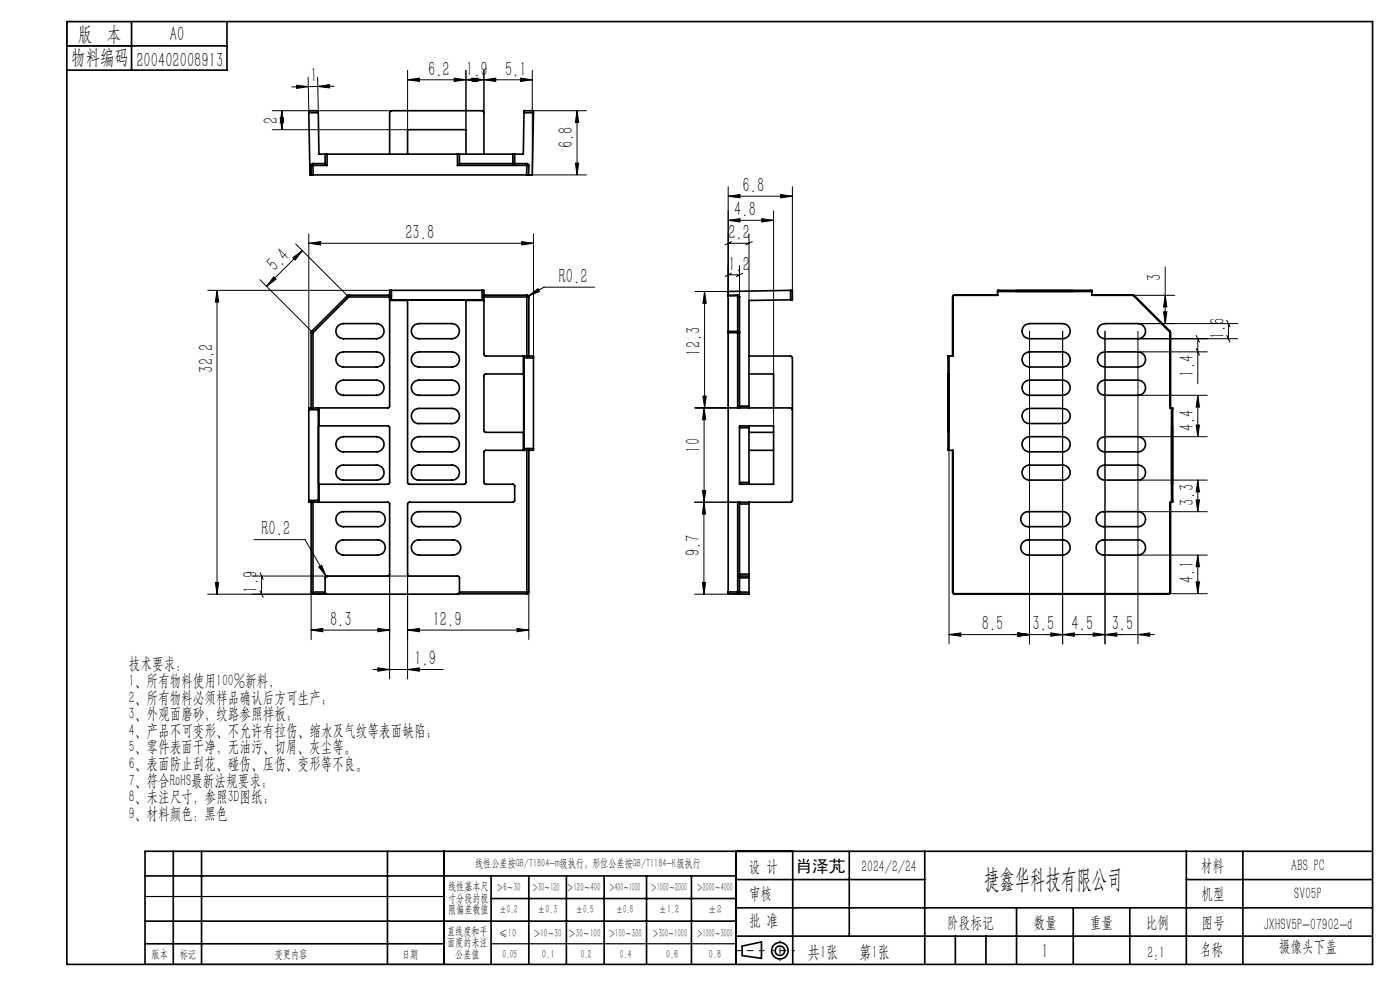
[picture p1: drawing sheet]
<svg xmlns="http://www.w3.org/2000/svg" width="297mm" height="210mm" viewBox="0 0 297 210" stroke-linecap="round" stroke-linejoin="round" font-family="sans-serif">
<g fill="none" stroke="#000" stroke-width=".35">
<path d="M14.2 4.6h277v200h-277zM14.2 9.7h34M27.9 4.6v10.3M48.2 4.6v10.3h-34M65.5 23.9v-.4h2v.4M65.5 23.9l.3 13.2h.2M65.5 23.9h2M66 35.1h.4M66 37.1h.4M66 35.1v2M66.4 34.7v.4M66.4 34.7l-.3 .1-.1 .3"/>
<path d="M66.4 35.1h3M66.4 35.1v2M66.4 34.7h2.6M66.4 37.1h45.3M67.5 23.9l.2 8.8h1.3M69 34.7l.4 .4M69 32.7h.4M69 32.7v2M69.4 32.7v2.4M69.4 32.7h27.6M82.7 32.7v-8.9l.3-.3h19.3l.4 .3v8.9M86.5 32.7v-5.2h12.3v5.2"/>
<path d="M97 32.7h.5M97 32.7v2.4M97 35.1h14.8M97.5 34.7l-.5 .4M97.5 32.7v2M97.5 32.7h11.3M97.5 34.7h14.3M108.8 32.7h.4M108.8 32.7v2M109.2 32.7v2M111.2 23.9v-.4h2v.4M111.2 23.9l-.2 8.8h-1.8"/>
<path d="M111.2 23.9h2M111.7 37.1h.4M111.8 34.7v.4M111.8 35.1h.4M111.8 34.7l.2 .1 .2 .3M111.8 35.1l-.1 2M112.2 35.1l-.1 2M113.2 23.9l-.3 13.2h-.8M66 70.6h.4M66 70.6v15.9M66.1 70.3l-.1 .3M66.1 70.3l.3 .3"/>
<path d="M66.4 70.6v15.9M71.6 75.3l.5-.4 .7-.3h7.1a1.61 1.61 0 0 1 1.6 1.6 1.61 1.61 0 0 1-1.6 1.6h-7.1a1.61 1.61 0 0 1-1.2-2.5zM71.7 69.1l1.1-.5h7.1a1.61 1.61 0 0 1 1.6 1.6 1.61 1.61 0 0 1-1.6 1.7h-7.1a1.61 1.61 0 0 1-1.4-1 1.61 1.61 0 0 1 .3-1.8zM73.7 62.7l.3 .3M73.7 62.7l-7.6 7.6M74 62.6l-.3 .1M74 62.6v.4M74 62.6h8.7M74 63l-7.6 7.6M74 63h8.7M82.7 63.6h.3M82.7 63.7h3.8"/>
<path d="M83 61.6h-.3l-.2 24.8-17 .1v.4M83 63.6h19.3M83 61.6v2M83 61.6h19.3M86.5 63.7h12.3v38.7l-.3 .3h-11.7l-.3-.3zM87.7 75.1l.4-.2 .8-.3h6.9a1.61 1.61 0 0 1 1.7 1.6 1.61 1.61 0 0 1-1.7 1.6h-6.9a1.59 1.59 0 0 1-1.5-.9 1.59 1.59 0 0 1 .3-1.8zM87.7 69.1l.4-.2 .8-.3h6.9a1.61 1.61 0 0 1 1.7 1.6 1.61 1.61 0 0 1-1.7 1.7h-6.9a1.61 1.61 0 0 1-1.5-1 1.61 1.61 0 0 1 .3-1.8zM98.8 63.7h3.9M102.3 63.6h.4M102.3 61.6h.4l.1 13.8 10.4 .1v.4M102.3 61.6v2M102.7 62.6h9.1"/>
<path d="M102.7 63h9.1M102.8 79.4l8.3-.1v12.4l-8.3-.1zM111 75.5v3.8M111.2 75.5v.4M111.2 75.9h2M111.2 75.9v19.2M111.8 62.6h.2l.2 .4M111.8 63h.4M111.8 62.6v.4M111.8 63v12.5M112.2 63v12.5M113.2 75.9v19.2"/>
<path d="M154.5 70.3v.3M154.5 62.6v.2M154.5 62.8v7.5M154.5 70.6v54.9M154.5 70.6h2M154.5 70.3h2M156.5 70.3l.4 .2-.4 .1M156.5 70.3v.3M156.5 62.7l.3 .1 .1 .2M156.5 62.6v.1M156.5 62.6h.2l.2 .4M156.5 62.7v7.6"/>
<path d="M156.5 70.6v15.9M156.5 62.7l-2 .1M156.5 62.6h-2M156.9 63v23.5M158.9 75.5h8.9l.3 .3v30.4l-.3 .3h-13.3M158.9 79.3h5.2v7.2M167.7 61.6h.4v2h-.4M167.7 61.6l-13.2 .2v.8M167.7 63.6l-8.8 .1v22.4M167.7 61.6v2M201.2 79.3l.1 12.4zM201.3 75.5v20"/>
<path d="M202.1 63v12.5h-1v20h1v30.1M202.1 63h.1M202.5 62.6h-.2l-.2 .4M202.5 62.6l-.4 .4M202.5 62.6h9.1v-1h20v1h8.7M211.6 61.8h20M215.4 61.7h12.4v.1h-12.4zM217.3 75.1l.3-.2 .8-.3h7a1.61 1.61 0 0 1 1.6 1.6 1.61 1.61 0 0 1-1.6 1.6h-7a1.61 1.61 0 0 1-1.4-.9 1.61 1.61 0 0 1 .3-1.8zM217.3 69.1l1.1-.5h7a1.61 1.61 0 0 1 1.6 1.6 1.61 1.61 0 0 1-1.6 1.7h-7a1.63 1.63 0 0 1-1.5-1.1 1.63 1.63 0 0 1 .4-1.7zM233.3 69.1l.3-.2 .8-.3h7a1.61 1.61 0 0 1 1.6 1.6 1.61 1.61 0 0 1-1.6 1.7h-7a1.61 1.61 0 0 1-1.5-1 1.61 1.61 0 0 1 .4-1.8zM233.4 75l1-.4h7a1.61 1.61 0 0 1 1.6 1.6 1.61 1.61 0 0 1-1.6 1.6h-7a1.6 1.6 0 0 1-1.5-1 1.6 1.6 0 0 1 .5-1.8zM240.3 62.6l.3 .1"/>
<path d="M240.3 62.6l.3 .2M240.3 62.6h.1M240.6 62.7l7.6 7.6M240.6 62.7v.1M248.1 70.3l.1 .3M248.1 70.3h.1M248.2 70.3l.1 .3M248.2 70.6v15.9h.6v20h-.6l.1 19.1M248.2 70.6h.1M65.5 86.9h2M65.5 86.9v19.2M67.5 86.5v.4"/>
<path d="M67.5 86.9v19.2M67.6 90.3l14.9 .1v12.2l-14.9 .1zM67.7 86.5v3.8M71.6 81.3l.5-.5 .7-.2h7.1a1.61 1.61 0 0 1 1.6 1.6 1.61 1.61 0 0 1-1.6 1.6h-7.1a1.61 1.61 0 0 1-1.2-2.5zM71.7 99.1l.9-.4h7.3a1.59 1.59 0 0 1 1.6 1.6 1.59 1.59 0 0 1-1.6 1.5h-7.1a1.59 1.59 0 0 1-1.4-.9 1.59 1.59 0 0 1 .3-1.8zM71.7 93.1l.5-.3 .6-.2h7.1a1.61 1.61 0 0 1 1.6 1.6 1.61 1.61 0 0 1-1.6 1.6h-7.1a1.59 1.59 0 0 1-1.4-.9 1.59 1.59 0 0 1 .3-1.8zM87.6 81.3l.5-.5 .8-.2h6.9a1.61 1.61 0 0 1 1.7 1.6 1.61 1.61 0 0 1-1.7 1.6h-6.9a1.61 1.61 0 0 1-1.3-2.5zM87.7 93.1l.6-.3 .6-.2h6.9a1.61 1.61 0 0 1 1.7 1.6 1.61 1.61 0 0 1-1.7 1.6h-6.9a1.59 1.59 0 0 1-1.5-.9 1.59 1.59 0 0 1 .3-1.8zM87.7 87.1l.4-.3 .8-.2h6.9a1.61 1.61 0 0 1 1.7 1.6 1.61 1.61 0 0 1-1.7 1.6h-6.9a1.59 1.59 0 0 1-1.5-.9 1.59 1.59 0 0 1 .3-1.8zM87.7 99.1l1-.4h7.1a1.59 1.59 0 0 1 1.7 1.6 1.59 1.59 0 0 1-1.7 1.5h-6.9a1.59 1.59 0 0 1-1.5-.9 1.59 1.59 0 0 1 .3-1.8zM111 91.7v3.8M111.2 95.1v.4"/>
<path d="M111.2 95.1h2M111.8 95.5v30.1M112.2 95.5v30.1M113.2 95.1v.4h-10.2l-.3 .3 .1 6.8 6.3 .2 .1 3.4-.3 .3-22.3 .1-.1 15.4 .3 .2h10.4l.3 .4v3l-.2 .3-.3 .1h-27.9l-.1-.4v-3l.3-.4h13l.3-.2 .1-15.2-.4-.3h-16.8v-.4M154.5 86.5h13.3l.3 .4M156.9 90.3h7.2v12.4h-7.2zM156.9 90.7h2M156.9 86.1h2M158.9 90.3v.4M158.9 86.1v.4M158.9 91.7h5.2M158.9 95.5h5.2"/>
<path d="M158.9 90.7v11.6M217.1 93.3l.7-.5 .6-.2h7a1.61 1.61 0 0 1 1.6 1.6 1.61 1.61 0 0 1-1.6 1.6h-7a1.6 1.6 0 0 1-1.4-.9 1.6 1.6 0 0 1 .1-1.6zM217.1 81.3l.5-.5 .8-.2h7a1.61 1.61 0 0 1 1.6 1.6 1.61 1.61 0 0 1-1.6 1.6h-7a1.61 1.61 0 0 1-1.3-2.5zM217.1 99.3l.7-.5 .4-.1h7.2a1.59 1.59 0 0 1 1.6 1.6 1.59 1.59 0 0 1-1.6 1.5h-7a1.6 1.6 0 0 1-1.4-.9 1.6 1.6 0 0 1 .1-1.6zM217.3 87.1l.3-.3 .8-.2h7a1.61 1.61 0 0 1 1.6 1.6 1.61 1.61 0 0 1-1.6 1.6h-7a1.61 1.61 0 0 1-1.4-.9 1.61 1.61 0 0 1 .3-1.8zM233.4 99l.8-.3h7.2a1.59 1.59 0 0 1 1.6 1.6 1.59 1.59 0 0 1-1.6 1.5h-7a1.6 1.6 0 0 1-1.5-1 1.6 1.6 0 0 1 .5-1.8zM233.4 93l1-.4h7a1.61 1.61 0 0 1 1.6 1.6 1.61 1.61 0 0 1-1.6 1.6h-7a1.6 1.6 0 0 1-1.5-1 1.6 1.6 0 0 1 .5-1.8zM233.4 81l1-.4h7a1.61 1.61 0 0 1 1.6 1.6 1.61 1.61 0 0 1-1.6 1.6h-7a1.6 1.6 0 0 1-1.5-1 1.6 1.6 0 0 1 .5-1.8zM248.5 86.5v20M248.6 90.3h.1v12.4h-.1zM65.5 106.1h2M66 106.5v19.1"/>
<path d="M66.4 106.5v19.1M67.5 106.1v.4M67.7 102.7v3.8M71.7 115l.9-.5h7.6a1.61 1.61 0 0 1 1.5 1.6 1.61 1.61 0 0 1-1.5 1.6h-7.4a1.61 1.61 0 0 1-1.4-.9 1.61 1.61 0 0 1 .3-1.8zM71.7 109l.9-.5h7.6a1.59 1.59 0 0 1 1.5 1.6 1.59 1.59 0 0 1-1.5 1.6h-7.4a1.59 1.59 0 0 1-1.4-1 1.59 1.59 0 0 1 .3-1.7zM87.7 115l1-.5h7.4a1.61 1.61 0 0 1 1.6 1.6 1.61 1.61 0 0 1-1.6 1.6h-7.2a1.61 1.61 0 0 1-1.5-.9 1.61 1.61 0 0 1 .3-1.8zM87.7 109l1-.5h7.4a1.59 1.59 0 0 1 1.6 1.6 1.59 1.59 0 0 1-1.6 1.6h-7.2a1.59 1.59 0 0 1-1.5-1 1.59 1.59 0 0 1 .3-1.7zM156.5 106.5v19.1M156.9 106.5v19.1M156.9 102.3h2M156.9 106.9h2M158.9 102.3v.4"/>
<path d="M158.9 106.5v.4M158.9 106.9v14.9M217 115l.9-.5h7.5a1.61 1.61 0 0 1 1.6 1.6 1.61 1.61 0 0 1-1.6 1.6h-7.2a1.61 1.61 0 0 1-1.5-.9 1.61 1.61 0 0 1 .3-1.8zM217 109l.9-.5h7.5a1.59 1.59 0 0 1 1.6 1.6 1.59 1.59 0 0 1-1.6 1.6h-7.2a1.59 1.59 0 0 1-1.5-1 1.59 1.59 0 0 1 .3-1.7zM233 115l.9-.5h7.5a1.61 1.61 0 0 1 1.6 1.6 1.61 1.61 0 0 1-1.6 1.6h-7.3a1.61 1.61 0 0 1-1.4-.9 1.61 1.61 0 0 1 .3-1.8zM233 109l.9-.5h7.5a1.59 1.59 0 0 1 1.6 1.6 1.59 1.59 0 0 1-1.6 1.6h-7.3a1.59 1.59 0 0 1-1.4-1 1.59 1.59 0 0 1 .3-1.7zM66 125.6v.2l.4 .2M66 125.6h.4M66.4 125.6v.4M66.4 125.6h2.6M66.4 126h2.8M97.2 126h14.6"/>
<path d="M97.5 125.6h14.3M111.8 125.6v.4M111.8 125.6h.4M112.2 125.6l-.2 .3-.2 .1M154.5 125.5v.4l2 .1M154.5 125.5l2 .1M156.5 125.6h.4M156.5 125.6v.4M156.9 125.6l-.1 .3-.3 .1M156.9 122.2h2M156.9 125.6h2M156.9 122.6h2"/>
<path d="M156.9 121.8h2M158.9 125.6v.4h-2.4M158.9 122.2v.4M158.9 121.8v.4M158.9 122.6v3M202.1 125.6l.1 .3 .3 .1M202.1 125.6l.4 .3M202.5 126h14.7M202.5 125.9h45.4M202.5 125.9v.1M217.1 126h.1M217.2 126h27.7"/>
<path d="M245.1 126h-.2M247.9 125.9v.1M247.9 126h-3M248.3 125.6l-.1 .3-.3 .1M248.3 125.6l-.4 .3M30.8 195.4h125.4M30.8 185.8h125.4M36.8 180.6v24M42.8 180.6v24M82.2 180.6v24M94.2 180.6v24M104.2 185.8v18.8"/>
<path d="M104.2 190.6h52M112.2 185.8v18.8M120.2 185.8v18.8M128.2 185.8v18.8M137.2 185.8v18.8M146.7 185.8v18.8M156.2 180.6v24M156.2 186.6h40M156.2 198.6h135M156.2 192.6h135M168.2 180.6v24M180.2 180.6v18"/>
<path d="M196.2 180.6v24M202.7 198.6v6M209.2 198.6v6M215.7 192.6v12M227.7 192.6v12M239.7 192.6v12M251.7 186.6h39.5M251.7 180.6v24M263.7 180.6v24M291.2 180.6h-260.4v24M30.8 200.2h63.4M157.4 200.7l4.1-.9v3.5l-4.1-.6z"/>
<circle cx="165.5" cy="201.7" r="1.74"/>
<circle cx="165.5" cy="201.7" r="1"/>
</g>
<g fill="none" stroke="#000" stroke-width=".21">
<path d="M62.9 18.1l2.5 .3-2.5 .4zM65.4 16.4l.1 7.1M65.4 18.4h-3.5M67.4 16.4l.1 7.1M67.4 18.3l-2 .1M67.4 18.3l2.5-.4v.8zM70.9 18.3h-3.5M86.5 16.9l2.5-.3v.7zM86.5 16.9h26.4M86.5 14.9v12.6h-28.7M96.3 16.6l2.5 .3-2.5 .4zM98.8 16.9l2.6-.3v.7z"/>
<path d="M98.8 14.9v12.6M100.2 16.6l2.5 .3-2.5 .4zM102.7 16.9l2.5-.3v.7zM102.7 14.9v9M110.5 16.6l2.4 .3-2.4 .4zM112.9 14.9v22.2M57.8 23.5h25.2M59.4 25h.7l-.3 2.5zM59.8 23.5v4M59.8 23.5l.3 2.5h-.7zM111.7 37.1h12.7M113.2 23.5h11.2"/>
<path d="M122.1 34.6h.7l-.4 2.5zM122.4 23.5l.4 2.5h-.7zM122.4 23.5v13.6M154.5 39.6v46.9h-7.1M168.1 39.6v22M55.1 59.3l11 11M58.1 58.7l.5 .5-2 1.5zM62.1 54.7l2-1.5-1.5 2zM62.7 51.7l11 11M64.1 53.2l-7.5 7.5M65.5 51.6l2.5-.3v.7zM65.5 49.6v37.3"/>
<path d="M65.5 51.6h47.7M110.7 51.3l2.5 .3-2.5 .4zM113.2 49.6v26.3M154.5 41.6l2.5-.3v.7zM154.5 41.6h13.6M154.5 51.6h4.4M154.5 58.3h2.4M154.5 46.7l2.5-.3v.7zM154.5 46.7h9.6M155.2 51.3l-1.4 .7M155.2 58l-1.4 .7M156.9 56.3v6.7"/>
<path d="M157.6 58l-1.4 .7M158.9 49.6v14.1M159.6 51.3l-1.4 .7M161.6 46.4l2.5 .3-2.5 .4zM164.1 44.7v45.6M165.6 41.3l2.5 .3-2.5 .4zM247.2 56.6v12M44.1 61.6h38.9M46 61.6l.4 2.5h-.7zM46 61.6v64.4M112.1 62.8l2-1.6 .4 .6zM112.1 62.8l-.3 .2"/>
<path d="M126.2 60.9h-10.8l-3.3 1.9M147.5 61.8h7M149.5 61.8v24.7M149.5 61.8l.3 2.5h-.7zM218.4 70.3v66.3M225.4 70.3v66.3M234.4 70.3v66.3M240.3 62.6h8.9M241.4 70.3v66.3M241.4 68.6h21.2M241.4 71.9h21.2M241.4 74.6h14.7"/>
<path d="M246.8 66.1h.7l-.3 2.5zM247.2 62.6l.3 2.5h-.7zM253.8 71.1l.7 1.5M253.8 73.9l.7 1.4M254.1 71.9v9.5M260.2 67.9l.7 1.4M260.2 71.1l.7 1.5M260.6 68.6v3.3M149.1 84h.7l-.3 2.5zM149.4 86.5l.3 2.5h-.7zM149.4 86.5l-.1 39.5M201.3 95.5v41.1"/>
<path d="M241.4 83.8h14.7M241.4 92.6h14.7M253.8 90.2h.7l-.4 2.4zM254.1 83.8l.4 2.6h-.7zM254.1 83.8v8.8M53.9 114.5h10.8l4.5 7.7M147.4 106.5h7.1M149 104h.7l-.3 2.5zM149.3 106.5l.4 2.5h-.7zM241.4 108.5h14.7M241.4 101.8h14.7M241.4 117.7h14.7"/>
<path d="M253.8 106h.7l-.4 2.5zM254.1 101.8v6.7M254.1 117.7l.4 2.5h-.7zM254.1 101.8l.4 2.5h-.7zM254.1 117.7v8.2M44.1 126h25.3M45.7 123.5h.7l-.4 2.5zM53.5 122.2h33.4M55.2 121.5l.6 1.4M55.2 125.3l.6 1.4M55.5 122.2v3.8M66 133.7l2.5-.4v.7z"/>
<path d="M66 133.7h16.7M66 125.6v10.1M67.6 120.3l.6-.4 1 2.3zM69.2 122.2l.2 .4M80.2 133.3l2.5 .4-2.5 .3zM82.7 121.8v22.2M86.5 133.7l2.5-.4v.7zM86.5 121.8v22.2M86.5 133.7h25.7M109.7 133.3l2.5 .4-2.5 .3zM112.2 125.6v10.1M147.4 126h11.5"/>
<path d="M149 123.5h.7l-.4 2.5zM201.3 134.6l2.5-.3v.7zM201.3 134.6h43.6M215.9 134.3l2.5 .3-2.5 .4zM222.9 134.3l2.5 .3-2.5 .4zM225.4 134.6l2.5-.3v.7zM231.9 134.3l2.5 .3-2.5 .4zM234.4 134.6l2.5-.3v.7zM241.4 134.6l2.5-.3v.7zM247.9 125.9h8.2M253.8 123.4h.7l-.4 2.5zM79.2 142h14.8"/>
<path d="M80.2 141.7l2.5 .3-2.5 .4zM86.5 142l2.5-.3v.7z"/>
</g>
<path d="M162.1 201.7h-6" fill="none" stroke="#000" stroke-width=".21" stroke-dasharray="15.2 1.3 1.3 1.3" stroke-dashoffset="14.1"/>
<path d="M168.5 201.7h-4.8" fill="none" stroke="#000" stroke-width=".21" stroke-dasharray="15.2 1.3 1.3 1.3" stroke-dashoffset="14.7"/>
<path d="M165.5 199.6v4.2" fill="none" stroke="#000" stroke-width=".21" stroke-dasharray="15.2 1.3 1.3 1.3" stroke-dashoffset="15"/>
<path d="M14.2 4.6h13.7v5.1h-13.7zM30.8 190.2h63.4M30.8 204.6h63.4M104.2 200.2h52" fill="none" stroke="#000" stroke-width=".25"/>
<g fill="#000">
<path d="M67.4 18.3l2.5-.4v.8zM62.9 18.1l2.5 .3-2.5 .4z"/>
<path d="M65.5 51.6l2.5-.3v.7zM110.7 51.3l2.5 .3-2.5 .4zM80.2 141.7l2.5 .3-2.5 .4zM86.5 142l2.5-.3v.7zM112.1 62.8l2.4-1-.4-.6zM67.6 120.3l1.6 1.9-1-2.3zM86.5 16.9l2.5-.3v.7zM96.3 16.6l2.5 .3-2.5 .4zM102.7 16.9l2.5-.3v.7zM110.5 16.6l2.4 .3-2.4 .4zM231.9 134.3l2.5 .3-2.5 .4zM241.4 134.6l2.5-.3v.7zM215.9 134.3l2.5 .3-2.5 .4zM225.4 134.6l2.5-.3v.7zM201.3 134.6l2.5-.3v.7zM215.9 134.3l2.5 .3-2.5 .4z"/>
<path d="M154.5 41.6l2.5-.3v.7zM165.6 41.3l2.5 .3-2.5 .4z"/>
<path d="M161.6 46.4l2.5 .3-2.5 .4zM154.5 46.7l2.5-.3v.7zM100.2 16.6l2.5 .3-2.5 .4zM98.8 16.9l2.6-.3v.7z"/>
<path d="M58.1 58.7l.5 .5-2 1.5zM62.1 54.7l2-1.5-1.5 2z"/>
<path d="M149.3 106.5l.4 2.5h-.7zM149 123.5h.7l-.4 2.5zM254.1 83.8l.4 2.6h-.7zM253.8 90.2h.7l-.4 2.4zM254.1 117.7l.4 2.5h-.7zM253.8 123.4h.7l-.4 2.5z"/>
<path d="M45.7 123.5h.7l-.4 2.5zM46 61.6l.4 2.5h-.7zM149 104h.7l-.3 2.5zM149.4 86.5l.3 2.5h-.7zM149.1 84h.7l-.3 2.5zM149.5 61.8l.3 2.5h-.7zM122.1 34.6h.7l-.4 2.5zM122.4 23.5l.4 2.5h-.7zM59.4 25h.7l-.3 2.5zM59.8 23.5l.3 2.5h-.7zM253.8 106h.7l-.4 2.5zM254.1 101.8l.4 2.5h-.7zM246.8 66.1h.7l-.3 2.5zM247.2 62.6l.3 2.5h-.7z"/>
<path d="M80.2 133.3l2.5 .4-2.5 .3zM66 133.7l2.5-.4v.7z"/>
<path d="M86.5 133.7l2.5-.4v.7zM109.7 133.3l2.5 .4-2.5 .3z"/>
<path d="M222.9 134.3l2.5 .3-2.5 .4zM234.4 134.6l2.5-.3v.7z"/>
</g>
<text font-size="5.6" x="208.8" y="188.3">捷鑫华科技有限公司</text>
<g font-size="4.4">
<text x="16.5" y="8.6">版 本</text>
<text x="36.1" y="8.6">A0</text>
<text x="15.1" y="13.7">物料编码</text>
<text x="28.9" y="14.2">200402008913</text>
<text x="65.9" y="17.5" transform="rotate(-1 65.9 17.5)">1</text>
<text x="90.8" y="16">6.2</text>
<text x="98.9" y="16">1.9</text>
<text x="107.1" y="16">5.1</text>
<text x="58.9" y="26.2" transform="rotate(-90 58.9 26.2)">2</text>
<text x="121.6" y="31.5" transform="rotate(-90 121.6 31.5)">6.8</text>
<text x="157.5" y="40.7">6.8</text>
<text x="155.8" y="45.8">4.8</text>
<text x="86" y="50.7">23.8</text>
<text x="154.5" y="50.7">2.2</text>
<text x="58.4" y="57.7" transform="rotate(-45 58.4 57.7)">5.4</text>
<text x="154.5" y="57.4">1.2</text>
<text x="246.3" y="59.6" transform="rotate(-90 246.3 59.6)">3</text>
<text x="118.5" y="60">R0.2</text>
<text x="259.7" y="72" transform="rotate(-90 259.7 72)">1.6</text>
<text x="148.6" y="75.4" transform="rotate(-90 148.6 75.4)">12.3</text>
<text x="45.2" y="79" transform="rotate(-90 45.2 79)">32.2</text>
<text x="253.3" y="79.9" transform="rotate(-90 253.3 79.9)">1.4</text>
<text x="148.5" y="96" transform="rotate(-90 148.5 96)">10</text>
<text x="253.3" y="91.5" transform="rotate(-90 253.3 91.5)">4.4</text>
<text x="253.3" y="107.3" transform="rotate(-90 253.3 107.3)">3.3</text>
<text x="55.5" y="113.6">R0.2</text>
<text x="148.5" y="118" transform="rotate(-90 148.5 118)">9.7</text>
<text x="54.7" y="125.7" transform="rotate(-90 54.7 125.7)">1.9</text>
<text x="253.3" y="123.7" transform="rotate(-90 253.3 123.7)">4.1</text>
<text x="70" y="132.8">8.3</text>
<text x="91.8" y="132.8">12.9</text>
<text x="208.3" y="133.7">8.5</text>
<text x="219.1" y="133.7">3.5</text>
<text x="227.3" y="133.7">4.5</text>
<text x="235.8" y="133.7">3.5</text>
<text x="87.9" y="141.1">1.9</text>
<text x="221" y="203.2">1</text>
</g>
<g font-size="3.8">
<text x="171.3" y="203.2">共1张</text>
<text x="182.3" y="203.2">第1张</text>
</g>
<g font-size="3.5">
<text x="27.4" y="142">技术要求：</text>
<text x="27.4" y="145.5">1、所有物料使用100%新料，</text>
<text x="27.4" y="149">2、所有物料必须样品确认后方可生产；</text>
<text x="27.4" y="152.6">3、外观面磨砂，纹路参照样板；</text>
<text x="27.4" y="156.1">4、产品不可变形、不允许有拉伤、缩水及气纹等表面缺陷；</text>
<text x="27.4" y="159.6">5、零件表面干净，无油污、切屑、灰尘等。</text>
<text x="27.4" y="163.1">6、表面防止刮花、碰伤、压伤、变形等不良。</text>
<text x="27.4" y="166.7">7、符合RoHS最新法规要求；</text>
<text x="27.4" y="170.2">8、未注尺寸，参照3D图纸；</text>
<text x="27.4" y="173.7">9、材料颜色：黑色</text>
<text x="158.9" y="184.9">设 计</text>
<text x="168.8" y="184.9">肖泽芃</text>
<text x="182.7" y="184.9">2024/2/24</text>
<text x="254.7" y="184.7">材料</text>
<text x="273.9" y="184.7">ABS PC</text>
<text x="158.9" y="190.8">审核</text>
<text x="254.9" y="190.7">机型</text>
<text x="274.6" y="190.8">SV05P</text>
<text x="158.9" y="196.5">批 准</text>
<text x="200.9" y="196.9">阶段标记</text>
<text x="219.3" y="196.9">数量</text>
<text x="231.2" y="196.9">重量</text>
<text x="243.1" y="196.9">比例</text>
<text x="254.9" y="196.9">图号</text>
<text x="268.1" y="197.3">JXHSV5P-07902-d</text>
<text x="243.4" y="203.2">2:1</text>
<text x="254.5" y="202.5">名称</text>
<text x="271.3" y="201.8">摄像头下盖</text>
</g>
<g font-size="2.5">
<text x="100.8" y="184">线性公差按GB/T1804-m级执行；形位公差按GB/T1184-K级执行</text>
<text x="95.1" y="188.8">线性基本尺</text>
<text x="95.1" y="191.3">寸分段的极</text>
<text x="105.3" y="189.1">＞6～30</text>
<text x="112.9" y="189.1">＞30～120</text>
<text x="120.2" y="188.9">＞120～400</text>
<text x="129.2" y="188.9">＞400～1000</text>
<text x="138.1" y="189.1">＞1000～2000</text>
<text x="147.8" y="189.1">＞2000～4000</text>
<text x="95.1" y="193.8">限偏差数值</text>
<text x="105.9" y="193.8">±0.2</text>
<text x="114.1" y="193.8">±0.3</text>
<text x="122.2" y="193.8">±0.5</text>
<text x="130.7" y="193.8">±0.8</text>
<text x="139.8" y="193.8">±1.2</text>
<text x="150.2" y="193.8">±2</text>
<text x="32.2" y="203.2">版本</text>
<text x="38.1" y="203.2">标记</text>
<text x="58.3" y="203.2">变更内容</text>
<text x="85.3" y="203.2">日期</text>
<text x="94.8" y="198.3">直线度和平</text>
<text x="94.8" y="200.7">面度的未注</text>
<text x="96.6" y="203.2">公差值</text>
<text x="105.9" y="198.7">≤10</text>
<text x="106.6" y="203.2">0.05</text>
<text x="113.2" y="198.7">＞10～30</text>
<text x="115" y="203.2">0.1</text>
<text x="120.6" y="198.7">＞30～100</text>
<text x="123.2" y="203.2">0.2</text>
<text x="129.1" y="198.7">＞100～300</text>
<text x="131.5" y="203.2">0.4</text>
<text x="138.4" y="198.7">＞300～1000</text>
<text x="141.3" y="203.2">0.6</text>
<text x="147.8" y="198.7">＞1000～3000</text>
<text x="150.4" y="203.2">0.8</text>
</g>
</svg>
